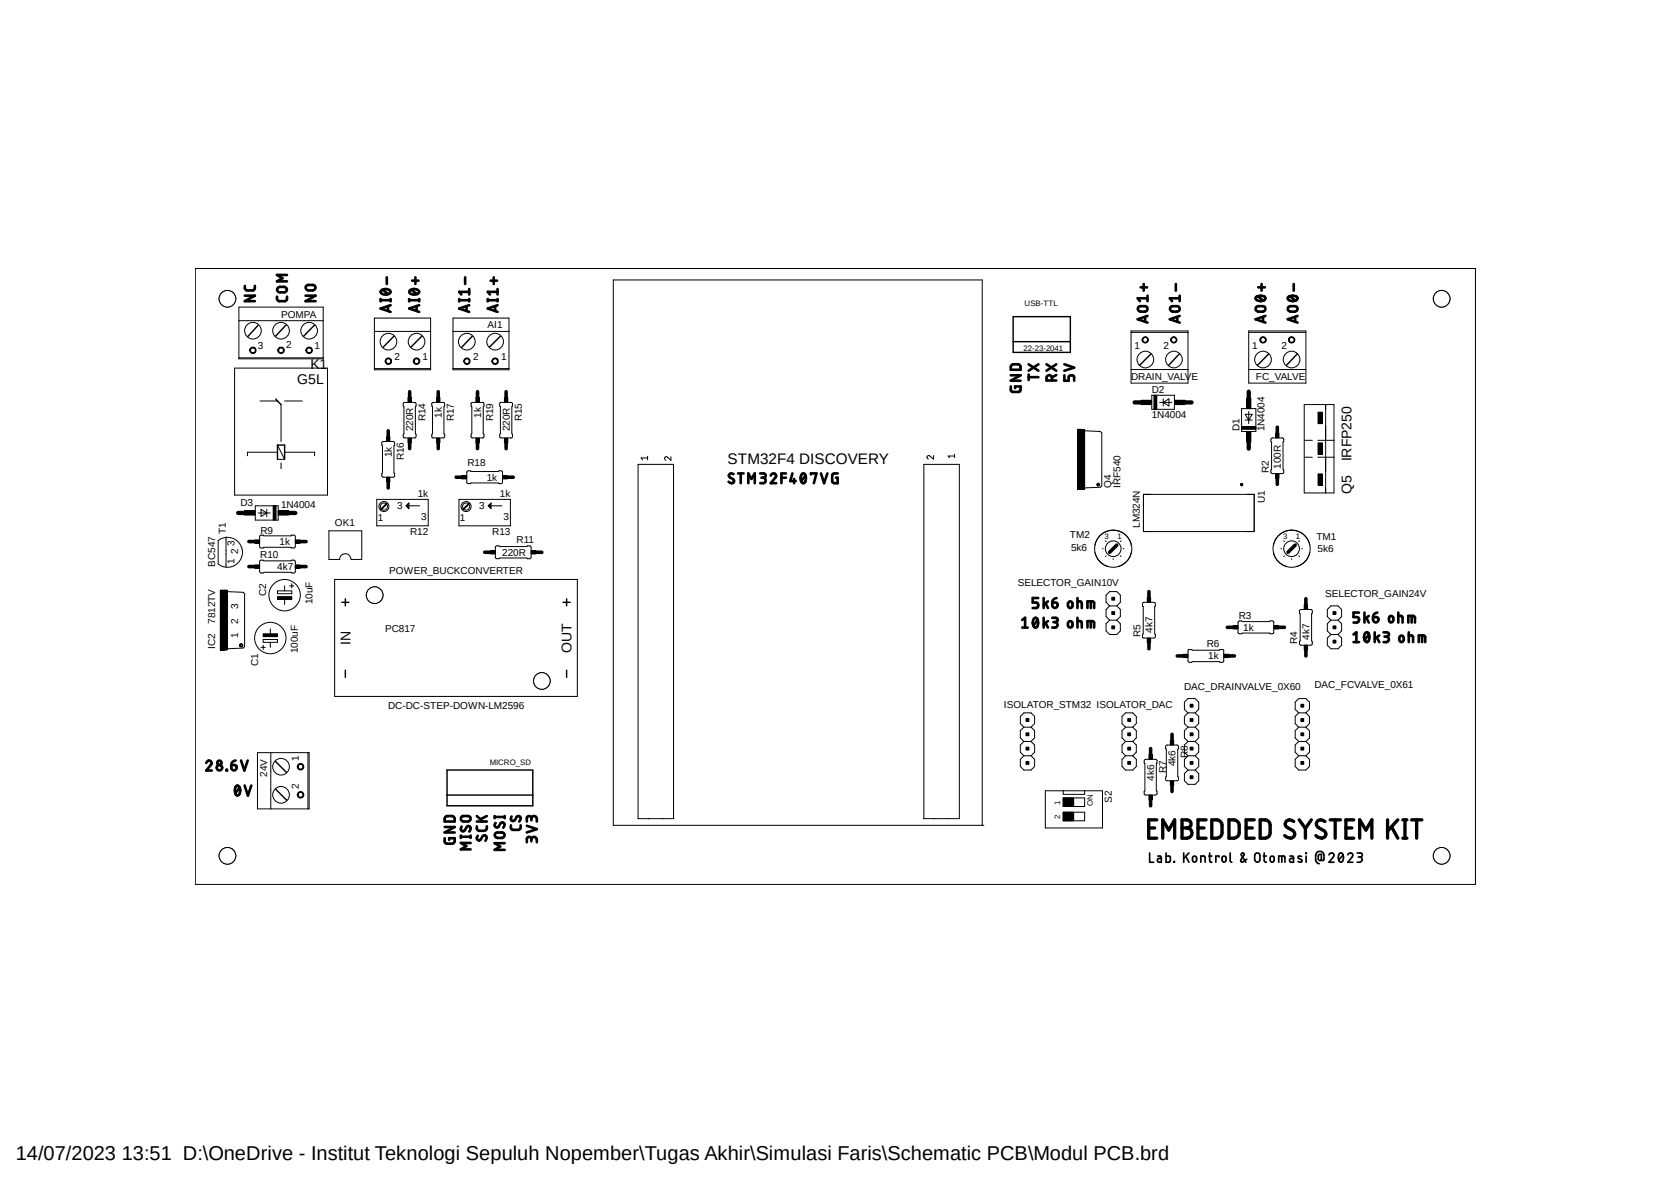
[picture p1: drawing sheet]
<svg xmlns="http://www.w3.org/2000/svg" width="297mm" height="210mm" viewBox="0 0 297 210" stroke-linecap="round" stroke-linejoin="round" font-family="sans-serif">
<path d="M34.7 47.7l227.6 109.5M262.3 47.7l-227.6 109.5" fill="none" stroke="#fff" stroke-width=".18"/>
<g fill="none" stroke="#000" stroke-width=".18">
<path d="M34.7 47.7h227.6v109.4h-227.6zM42.5 54.6h14.9v9.2h-14.9zM42.5 57h14.9M66.5 56.5h10v9.2h-10zM66.5 58.9h10M80.5 56.5h10v9.2h-10zM80.5 58.9h10M201 59.1h10.2M201 58.8h10.2v9.3h-10.2zM222 58.8h10.1v9.3h-10.1zM222 59.1h10.1M41.7 65.4h16.5v22.6h-16.5z"/>
<path d="M42.5 63.6h14.9M44.7 61.7a.59 .59 0 0 1 .8 .3 .59 .59 0 0 1-.4 .8 .59 .59 0 0 1-.7-.6h.1a.45 .45 0 0 1 .6-.4 .45 .45 0 0 1 .2 .7 .45 .45 0 0 1-.7 0l-.1-.3h-.1zM46.2 71.2h3.1M49.3 79.1l1.3 2.5h-1.3M49.7 61.7a.59 .59 0 0 1 .8 .3 .59 .59 0 0 1-.5 .8 .59 .59 0 0 1-.6-.6h.1a.42 .42 0 0 1 .7-.3 .42 .42 0 0 1 0 .7 .42 .42 0 0 1-.7-.4h-.1zM50 71.9v6.5M50.6 71.2h3.1M54.7 61.7a.59 .59 0 0 1 .8 .3 .59 .59 0 0 1-.5 .8 .59 .59 0 0 1-.6-.6h.1a.42 .42 0 0 1 .7-.3 .42 .42 0 0 1 0 .7 .42 .42 0 0 1-.7-.4h-.1zM66.5 65.5h10M67.9 78.6l.2-.2h1.8l.2 .3v.4l-.1 .1v4.8l.1 .2v.3l-.2 .3h-1.8l-.2-.3v-.3l.1-.2zM68.5 63.9a.57 .57 0 0 1 1-.1 .57 .57 0 0 1-.3 .9 .57 .57 0 0 1-.7-.5h.1a.44 .44 0 0 1 .4-.5 .44 .44 0 0 1 .5 .4 .44 .44 0 0 1-.5 .5l-.5-.4zM68.7 77.6h.6v.8h-.6z"/>
<path d="M71.8 71.5h2l.2 .3v.3l-.2 .2v4.7l.2 .2v.4l-.2 .2h-2l-.1-.2v-.4l.1-.2v-4.7l-.1-.2v-.3zM72.5 77.9h.6v.8h-.6zM72.5 70.6h.6v.9h-.6zM73.5 63.9a.59 .59 0 0 1 1-.1 .59 .59 0 0 1-.3 .9 .59 .59 0 0 1-.8-.5h.2a.44 .44 0 0 1 .6-.4 .44 .44 0 0 1 .2 .7 .44 .44 0 0 1-.7-.1l-.1-.2h-.2zM76.8 71.6l.1-.1h2l.1 .1-.1 5.4 .1 .2v.4l-.1 .2h-2l-.1-.1v-.5l.1-.2v-4.7l-.1-.2zM77.6 77.9h.6v.8h-.6zM77.6 70.6h.6v.9h-.6zM80.5 65.5h10M82.5 63.9a.57 .57 0 0 1 .9-.1 .57 .57 0 0 1-.2 .9 .57 .57 0 0 1-.8-.5h.1a.45 .45 0 0 1 .7-.4 .45 .45 0 0 1 0 .8h-.4l-.3-.4h-.1zM83.9 71.5h2l.1 .3v.3l-.1 .2v4.7l.1 .2v.4l-.1 .2h-2l-.2-.1v-.5l.2-.2v-4.7l-.2-.2v-.5zM84.6 77.9h.6v.8h-.6zM84.6 70.6h.6v.9h-.6z"/>
<path d="M87.5 63.9a.57 .57 0 0 1 .9-.1 .57 .57 0 0 1-.2 .9 .57 .57 0 0 1-.8-.5h.1a.44 .44 0 0 1 .5-.5 .44 .44 0 0 1 .4 .4 .44 .44 0 0 1-.4 .5l-.6-.4zM88.9 71.5h2.1l.1 .3v.3l-.1 .2v4.7l.1 .2v.4l-.1 .2h-2.1l-.1-.1v-.5l.1-.2v-4.7l-.1-.2v-.5zM89.7 77.9h.6v.8h-.6zM89.7 70.6h.6v.9h-.6zM191.5 76.3h.8v10.7h-.8zM192.3 80h.5v.7h-.5zM192.3 76.3h.5v1.9h-.5zM192.3 78.2h.5v1.8h-.5zM192.7 76.5l2.9 .2 .2 .2v9.4l-.2 .3-2.9 .1M201 65.7h10.2M202.8 71.1h1.9v.8h-1.9zM203.1 60.1a.57 .57 0 0 1 .9 0 .57 .57 0 0 1-.3 .9 .57 .57 0 0 1-.7-.6h.1l.2-.4 .3-.1a.44 .44 0 0 1 .4 .4 .44 .44 0 0 1-.2 .4 .53 .53 0 0 1-.6 0 .53 .53 0 0 1-.1-.6z"/>
<path d="M204.7 70.2h4v2.5h-4zM205.1 70.2h.5v2.6h-.5zM206.1 71.5h2.2M206.8 71.5l1-.6v1.2zM206.8 70.9v1.2M208.2 60.1a.57 .57 0 0 1 .9 0 .57 .57 0 0 1-.3 .9 .57 .57 0 0 1-.7-.6h.1l.2-.4 .3-.1a.44 .44 0 0 1 .3 .4 .44 .44 0 0 1-.1 .4 .53 .53 0 0 1-.6 0 .53 .53 0 0 1-.1-.6zM208.8 71.1h1.9v.8h-1.9zM220.7 75.8h2.5v.5h-2.5zM220.7 72.6h2.5v4.1h-2.5zM221.3 73.6h1.3l-.6 1zM221.3 74.6h1.3M221.6 70.7h.7v1.9h-.7z"/>
<path d="M221.6 76.7h.7v1.9h-.7zM222 73.1v2.2M222 65.7h10.1M224 60.1a.58 .58 0 0 1 .9-.2 .58 .58 0 0 1 0 .9 .58 .58 0 0 1-.9-.1l-.1-.3h.2l.1-.2a.41 .41 0 0 1 .7 0 .44 .44 0 0 1-.4 .6l-.6-.4zM225.9 77.9l.2-.1h1.8l.3 .1v.5l-.2 .2v4.8l.2 .1v.5l-.3 .2h-1.8l-.2-.3v-.4l.1-.1zM226.7 77h.6v.8h-.6zM229.1 60.1a.58 .58 0 0 1 .9-.2 .58 .58 0 0 1 0 .9 .58 .58 0 0 1-.9-.1l-.1-.3h.2a.44 .44 0 0 1 .3-.4 .44 .44 0 0 1 .5 .2 .45 .45 0 0 1-.2 .5 .45 .45 0 0 1-.6-.1v-.2h-.2zM231.8 71.9h5.3v15.7h-5.3zM231.9 78.2h1.4M234.2 78.2h3M234.3 73.2h.7v2.1h-.7zM234.3 78.7h.7v2h-.7z"/>
<path d="M235.6 71.9v15.7M38.8 96.1a2.66 2.66 0 0 1 3.6 .2 2.66 2.66 0 0 1 0 3.6 2.66 2.66 0 0 1-3.6 .3zM40.2 95.5v5.3M43.5 90.8h1.8v.7h-1.8zM45.3 95.9h.8v.6h-.8zM45.4 89.9h4v2.5h-4zM45.9 91.1h2.1M46.2 95.2l.2-.1h.4l.1 .1h4.8l.2-.1h.3l.3 .2v1.8l-.3 .3h-.3l-.2-.2h-4.8l-.1 .2h-.4l-.3-.3zM46.2 99.7l.2-.2h.4l.1 .2h4.8l.2-.2h.3l.3 .3v1.8l-.3 .2h-.3l-.2-.1h-4.8l-.1 .1h-.4l-.3-.2zM46.4 90.5l1 .6-1 .7zM47.4 90.5v1.3M48.6 89.9h.5v2.5h-.5z"/>
<path d="M49.3 80.3h-5.3v.7M49.4 90.8h1.9v.7h-1.9zM50 82.3v1M50.6 80.3h5.3v.7M52.5 95.9h.8v.6h-.8zM58.5 94.3h5.8v5.1h-1.9a1.02 1.02 0 0 0-1-1 1.02 1.02 0 0 0-1 1h-1.9zM67 88.7h9.1v4.7h-9.1zM68.7 84.8h.6v.8h-.6zM72.2 89.9h2.4M72.2 89.9l.5-.5v1zM72.3 89.7v.3M72.4 89.6v.5"/>
<path d="M72.6 89.5v.8M81.6 88.7h9.1v4.7h-9.1zM82.1 84.5h.8v.6h-.8zM83 83.8l.2-.1h.4l.1 .1h4.9l.1-.1h.4l.2 .2v1.8l-.2 .2h-.4l-.1-.1h-4.9l-.1 .1h-.4l-.2-.1zM86.8 89.9h2.4M86.8 89.9l.5-.5v1zM86.9 89.7v.3M87 89.6v.5M87.2 97.8h.8v.6h-.8zM87.2 89.5v.8M88.1 97.1l.2-.1h.4l.1 .1h4.8l.2-.1h.3l.3 .2v1.8l-.3 .3h-.3l-.2-.2h-4.8l-.1 .2h-.4l-.2-.2zM89.3 84.5h.9v.6h-.9z"/>
<path d="M94.4 97.8h.8v.6h-.8zM115.1 81.4h-1.1l.2 .3M115.1 81.1v.6M119.3 81.2v.6l-.8-.6h-.3l-.1 .2 .3 .4M165.9 80.9v.7l-.6-.6a.32 .32 0 0 0-.5 .1 .32 .32 0 0 0 .2 .5M169.7 81h-1.2l.3 .3M169.7 80.7v.6M192.3 85.1h.5v1.9h-.5zM192.3 82.5h.5v.8h-.5zM192.3 83.3h.5v1.7h-.5zM192.3 80.7h.5v1.8h-.5zM194.6 98.2a3.2 3.2 0 0 0 2.4 2.5"/>
<path d="M196 97.5h.1M196.5 96.1l.1 .1M196.6 98.8l-.1 .1M197.9 99.3v.1M199.1 98.8l.2 .1M199.3 96.1l-.2 .1M199.6 97.5h.2M201.1 98.2a3.3 3.3 0 0 1-2.3 2.5M201.1 96.9a3.3 3.3 0 0 0-3.3-2.7 3.3 3.3 0 0 0-3.2 2.7M203.2 87.8h19.7v6.6h-19.7zM220.6 85.9h.3v.3h-.3zM226.4 98.2a3.3 3.3 0 0 0 2.3 2.5"/>
<path d="M226.7 84.2h.6v.8h-.6zM227.7 97.5h.1M228.2 96.1l.1 .1M228.3 98.8l-.1 .1M229.6 99.3v.1M230.8 98.8l.2 .1M231 96.1l-.2 .1M231.4 97.5h.1M231.9 81.2h1.4M232.8 98.2a3.2 3.2 0 0 1-2.3 2.5M232.8 96.9a3.3 3.3 0 0 0-3.2-2.7 3.3 3.3 0 0 0-3.2 2.7M234.2 81.2h3"/>
<path d="M234.3 84.2h.7v2h-.7zM39.2 104.9h.7v10.6h-.7zM39.9 113.6h.5v1.9h-.5zM39.9 111.1h.5v.7h-.5zM39.9 108.5h.5v.8h-.5zM39.9 104.9h.5v1.8h-.5zM39.9 111.8h.5v1.8h-.5zM39.9 109.3h.5v1.8h-.5zM39.9 106.8h.5v1.7h-.5zM40.3 105.1l2.9 .1 .3 .3v9.4l-.3 .2-2.9 .2M42.6 114.5l.3-.2 .2 .2v.4h-.5l-.1-.2 .4-.2 .2 .2-.1 .1h-.3l-.2-.1zM45.3 100.4h.8v.6h-.8z"/>
<path d="M46.4 115h.8M46.8 112.6h2.5v.5h-2.5zM46.8 113.6h2.5v.5h-2.5zM46.8 114.6v.8M48 111.7v1M48 114.1v.9M49.3 106h2.6v.5h-2.6zM49.3 105h2.6v.5h-2.6zM50.6 104.1v.9M50.6 106.4v1M51.5 104.1h.7M51.9 103.7v.8"/>
<path d="M52.5 100.4h.8v.6h-.8zM59.5 103h43.1v20.7h-43.1zM197.2 110.2h1.3M197.2 110.2l-.6 .6v1.3l.6 .6h1.3l.6-.6v-1.3l-.6-.6M197.2 107.7h1.3M197.2 107.7l-.6-.7v-1.3l.6-.6h1.3l.6 .6v1.3l-.6 .7M197.2 107.7l-.6 .6v1.3l.6 .6M197.6 108.7h.5v.5h-.5zM197.6 106.1h.5v.5h-.5zM197.6 111.2h.5v.5h-.5zM198.5 107.7l.6 .6v1.3l-.6 .6M203.1 107.1l.2-.1h1.8l.2 .1-.1 5.5 .2 .1v.4l-.2 .2-1.9 .1-.2-.2v-.5l.1-.1v-4.8l-.1-.1z"/>
<path d="M203.9 106.2h.6v.8h-.6zM203.9 113.4h.6v.8h-.6zM210.3 116.2h.9v.6h-.9zM211.3 115.4h.5l.1 .1h4.8l.2-.1h.5l.1 .1v2.1l-.2 .1h-.4l-.2-.1h-5.4l-.1-.2v-1.7zM217.6 116.2h.8v.6h-.8zM219.2 111.2h.8v.6h-.8zM220.2 110.4h6.1h.1v2.1l-.3 .1h-.3l-.2-.1-5.4 .1-.2-.2v-1.8zM226.4 111.2h.9v.6h-.9zM231 108.4l.2-.1h1.8l.3 .2v.4l-.2 .2v4.8l.2 .1v.4l-.3 .2h-1.8l-.2-.2v-.4l.1-.1zM231.8 107.4h.6v.9h-.6zM231.8 114.6h.6v.9h-.6zM236.6 110.2l-.7-.6v-1.3l.7-.6h1.2l.7 .6v1.3l-.7 .6"/>
<path d="M236.6 112.7l-.7 .7v1.2l.7 .7h1.2l.7-.7v-1.2l-.7-.7M236.6 110.2h1.2M236.6 112.7h1.2M236.6 110.2l-.7 .6v1.3l.7 .6M236.9 111.2h.5v.5h-.5zM236.9 108.7h.5v.5h-.5zM236.9 113.7h.5v.6h-.5zM237.8 110.2l.7 .6v1.3l-.7 .6M45.8 133.7h9.1v10h-9.1zM48.1 133.7v10M52.9 135.9a.59 .59 0 0 1 1 0 .59 .59 0 0 1-.3 .9 .59 .59 0 0 1-.8-.6h.2a.44 .44 0 0 1 .6-.3 .44 .44 0 0 1 .2 .7 .44 .44 0 0 1-.8-.2v-.2h-.2zM54.7 133.7v10"/>
<path d="M182 134.3h1.3M182 131.7h1.3M182 129.2l-.6-.6v-1.3l.6-.6h1.3l.6 .6v1.3l-.6 .6M182 129.2h1.3M182 134.3l-.6 .6v1.3l.6 .6h1.3l.6-.6v-1.3l-.6-.6M182 129.2l-.6 .6v1.3l.6 .6M182 131.7l-.6 .7v1.2l.6 .7M182.4 130.2h.5v.5h-.5zM182.4 132.8h.5v.5h-.5zM182.4 135.3h.5v.5h-.5zM182.4 127.7h.5v.5h-.5zM183.3 129.2l.6 .6v1.3l-.6 .6"/>
<path d="M183.3 131.7l.6 .7v1.2l-.6 .7M200.1 134.3h1.2M200.1 131.7h1.2M200.1 129.2l-.7-.6v-1.3l.7-.6h1.2l.7 .6v1.3l-.7 .6M200.1 129.2h1.2M200.1 134.3l-.7 .6v1.3l.7 .6h1.2l.7-.6v-1.3l-.7-.6M200.1 131.7l-.7 .7v1.2l.7 .7M200.1 129.2l-.7 .6v1.3l.7 .6M200.4 132.8h.6v.5h-.6zM200.4 130.2h.6v.5h-.6zM200.4 127.7h.6v.5h-.6zM200.4 135.3h.6v.5h-.6z"/>
<path d="M201.3 131.7l.7 .7v1.2l-.7 .7M201.3 129.2l.7 .6v1.3l-.7 .6M203.4 135l.2-.1h1.8l.3 .3v.4l-.2 .1v4.8l.2 .1v.4l-.3 .3h-1.8l-.2-.3v-.4l.1-.1zM204.2 134.1h.6v.8h-.6zM207.2 132.5l.2-.1h1.8l.3 .2v.4l-.2 .1v4.9l.2 .1v.4l-.3 .2h-1.8l-.2-.2v-.4l.1-.1zM208 138.7h.6v.9h-.6zM208 131.5h.6v.9h-.6zM211.2 136.8l-.7 .7v1.2l.7 .7h1.2l.7-.7v-1.2l-.7-.7M211.2 126.7l-.7-.7v-1.2l.7-.7h1.2l.7 .7v1.2l-.7 .7M211.2 134.3h1.2M211.2 131.7h1.2M211.2 126.7h1.2"/>
<path d="M211.2 129.2h1.2M211.2 136.8h1.2M211.2 131.7l-.7 .7v1.2l.7 .7M211.2 134.3l-.7 .6v1.3l.7 .6M211.2 126.7l-.7 .6v1.3l.7 .6M211.2 129.2l-.7 .6v1.3l.7 .6M211.5 135.3h.5v.5h-.5zM211.5 132.8h.5v.5h-.5zM211.5 130.2h.5v.5h-.5zM211.5 127.7h.5v.5h-.5zM211.5 125.1h.5v.5h-.5zM211.5 137.8h.5v.5h-.5z"/>
<path d="M212.4 126.7l.7 .6v1.3l-.7 .6M212.4 129.2l.7 .6v1.3l-.7 .6M212.4 131.7l.7 .7v1.2l-.7 .7M212.4 134.3l.7 .6v1.3l-.7 .6M230.8 126.7l-.6-.7v-1.2l.6-.7h1.3l.6 .7v1.2l-.6 .7M230.8 134.3l-.6 .6v1.3l.6 .6h1.3l.6-.6v-1.3l-.6-.6M230.8 134.3h1.3M230.8 131.7l-.6 .7v1.2l.6 .7M230.8 131.7h1.3M230.8 129.2l-.6 .6v1.3l.6 .6M230.8 126.7l-.6 .6v1.3l.6 .6M230.8 126.7h1.3"/>
<path d="M230.8 129.2h1.3M231.2 132.8h.5v.5h-.5zM231.2 130.2h.5v.5h-.5zM231.2 127.7h.5v.5h-.5zM231.2 125.1h.5v.5h-.5zM231.2 135.3h.5v.5h-.5zM232.1 126.7l.6 .6v1.3l-.6 .6M232.1 129.2l.6 .6v1.3l-.6 .6M232.1 131.7l.6 .7v1.2l-.6 .7M52.9 140.9a.59 .59 0 0 1 1 0 .59 .59 0 0 1-.3 .9 .59 .59 0 0 1-.8-.6h.2a.44 .44 0 0 1 .6-.4 .44 .44 0 0 1 .2 .7 .44 .44 0 0 1-.8-.1v-.2h-.2zM119.7 145.4v-62.9h-6.3v63h6.4M164.2 145.4v-62.9h6.3v63h-6.4"/>
<path d="M174.6 146.6v-96.9h-65.6v96.9h65.9M185.8 140.5h10.2v6.6h-10.2zM189 141.8h1.8v1.5h-1.8zM189 144.3h1.8v1.5h-1.8zM189 144.3h3.8v1.5h-3.8zM189 140.5v.6h3.8v-.6M189 141.8h3.8v1.5h-3.8zM204.2 141.3h.6v.8h-.6z"/>
<circle cx="45" cy="58.8" r="1.48"/>
<circle cx="50" cy="58.8" r="1.48"/>
<circle cx="55" cy="58.8" r="1.48"/>
<circle cx="69" cy="60.7" r="1.48"/>
<circle cx="74" cy="60.7" r="1.48"/>
<circle cx="83" cy="60.7" r="1.48"/>
<circle cx="88" cy="60.7" r="1.48"/>
<circle cx="203.6" cy="63.9" r="1.48"/>
<circle cx="208.7" cy="63.9" r="1.48"/>
<circle cx="224.5" cy="63.9" r="1.48"/>
<circle cx="229.6" cy="63.9" r="1.48"/>
<circle cx="68.2" cy="90" r=".89"/>
<circle cx="68.2" cy="90" r=".63"/>
<circle cx="82.8" cy="90" r=".89"/>
<circle cx="82.8" cy="90" r=".63"/>
<circle cx="195.2" cy="86.1" r=".25"/>
<circle cx="197.9" cy="97.5" r="3.3"/>
<circle cx="197.9" cy="97.5" r="1.39"/>
<circle cx="229.6" cy="97.5" r="3.3"/>
<circle cx="229.6" cy="97.5" r="1.39"/>
<circle cx="48.1" cy="113.4" r="2.79"/>
<circle cx="50.6" cy="105.8" r="2.79"/>
<circle cx="50" cy="136.2" r="1.48"/>
<circle cx="40.4" cy="152.1" r="1.48"/>
<circle cx="50" cy="141.2" r="1.48"/>
</g>
<g fill="none" stroke="#000" stroke-width=".47">
<path d="M43.5 50.8l.1 .6 .3 .2h1.2l.2-.2v-.6M43.5 52.5h1.8l-1.8 1h1.8M49.2 52.7l.1 .6 .4 .2h1.1l.2-.2v-.6M49.5 51.1l1-.1a.49 .49 0 0 1 .5 .5 .49 .49 0 0 1-.5 .4h-.8a.48 .48 0 0 1-.4-.3 .48 .48 0 0 1 .2-.5zM51 48.9h-1.8l1 .5-1 .6h1.8M54.3 52.5h1.8l-1.8 1h1.8M54.4 50.8a1.35 1.35 0 0 1 1.6 0 .51 .51 0 0 1-.4 .8h-.8a.51 .51 0 0 1-.4-.8zM67.6 53.3h1.8M67.6 53.1v.5M67.7 51.6a1.11 1.11 0 0 1 1.7 .3 1.08 1.08 0 0 1-1.8 0zM68 51.5l1 .7M68.7 49.3v1.2"/>
<path d="M69 54.4v.8M69.4 54.2l-1.8 .6 1.8 .6M69.4 53.1v.5M72.7 53.3h1.8M72.7 53.1v.5M72.8 51.6a1.11 1.11 0 0 1 1.7 .3 1.08 1.08 0 0 1-1.8 0zM73.1 51.5l1 .7M73.2 49.9h1.2M73.8 49.3v1.2M74 54.4v.8M74.5 54.2l-1.8 .6 1.8 .6M74.5 53.1v.5"/>
<path d="M81.6 53.3h1.8M81.6 53.1v.5M82.7 49.3v1.2M82.9 54.4v.8M83.4 51.9h-1.8l.4 .4M83.4 54.2l-1.8 .6 1.8 .6M83.4 51.4v.9M83.4 53.1v.5M86.7 53.3h1.7M86.7 53.1v.5M87.2 49.9h1.1M87.8 49.3v1.2"/>
<path d="M88 54.4v.8M88.4 54.2l-1.7 .6 1.7 .6M88.4 51.4v.9M88.4 53.1v.5M88.4 51.9h-1.7l.4 .4M202.3 54.6a1.35 1.35 0 0 1 1.6 0 .51 .51 0 0 1-.4 .8h-.8a.51 .51 0 0 1-.4-.8zM202.7 51.1h1.2M203.3 50.5v1.1M203.5 56.3v.8M204 56.1l-1.8 .6 1.8 .6M204 53h-1.8l.4 .5M204 52.5v1"/>
<path d="M208 54.6a1.35 1.35 0 0 1 1.6 0 .51 .51 0 0 1-.4 .8h-.8a.51 .51 0 0 1-.4-.8zM209 50.5v1.1M209.3 56.3v.8M209.7 53h-1.8l.4 .5M209.7 56.1l-1.8 .6 1.8 .6M209.7 52.5v1M223.2 54.6a1.39 1.39 0 0 1 1.7 0 .51 .51 0 0 1-.4 .8h-.9a.51 .51 0 0 1-.4-.8zM223.2 52.8l.9-.3a.66 .66 0 0 1 .8 .5 1 1 0 0 1-1.7 0zM223.6 52.6l.9 .8M223.6 51.1h1.2M224.2 50.5v1.1M224.5 56.3v.8"/>
<path d="M224.9 56.1l-1.7 .6 1.7 .6M228.9 54.6a1.39 1.39 0 0 1 1.7 0 .51 .51 0 0 1-.4 .8h-.8a.51 .51 0 0 1-.5-.8zM228.9 52.8l.9-.3a.63 .63 0 0 1 .8 .7 1.3 1.3 0 0 1-1.7 0zM229.3 52.6l1 .8M230 50.5v1.1M230.2 56.3v.8M230.6 56.1l-1.7 .6 1.7 .6M179.7 68.7v.6l.1 .3h1.2l.4-.2v-.7h-1v.3M179.7 66.7h1.7l-1.7 .9h1.7M179.9 64.8h1.2l.3 .2v.7h-1.7v-.7zM182.8 67h1.8M182.8 66.5v1"/>
<path d="M182.8 64.7l1.8 1.2M184.6 64.7l-1.8 1.2M186 64.7l1.7 1.2M187 67.6v-.5a.49 .49 0 0 0-.5-.5 .49 .49 0 0 0-.5 .5v.5h1.7M187.7 66.6l-.7 .5M187.7 64.7l-1.7 1.2M189.2 66.7v.9h.7v-.5a.5 .5 0 0 1 .5-.4 .5 .5 0 0 1 .5 .4v.5M189.2 64.7l1.7 .6-1.7 .6M130.4 84.2a.44 .44 0 0 0-.7 0 .44 .44 0 0 0 .1 .6l.5 .3a.4 .4 0 0 1 .2 .5 .4 .4 0 0 1-.4 .3l-.6-.3M131.2 84.1h1M131.7 84.1v1.8M133 85.9v-1.8l.6 1 .6-1v1.8"/>
<path d="M135.1 84.1h.6a.38 .38 0 0 1 .4 .4 .38 .38 0 0 1-.4 .4h-.4M135.6 84.9a.49 .49 0 0 1 .5 .7l-.3 .2-.7 .1M137 84.5a.48 .48 0 0 1 .6-.4 .48 .48 0 0 1 .3 .6l-.9 1.2h1M138.9 84.9h.8M139.7 84.1h-.8v1.8M140.8 84.1l-.3 1.4h.9M141.1 85.1v.8M142.6 84.2l.2-.1a.85 .85 0 0 1 .4 1.2l-.2 .5-.2 .1a1.07 1.07 0 0 1-.2-1.7zM143.2 84.5l-.8 1M144.1 84.3v-.2h1l-.4 1.8M145.9 84.1l.6 1.8 .6-1.8M148.9 84.1h-.6l-.3 .2-.1 1.2 .2 .3 .8 .1v-1h-.3"/>
<path d="M181.7 110.2l.5-.4v1.7M181.7 111.5h1M183.9 109.8h.2a.85 .85 0 0 1 .4 1.2l-.2 .5h-.2a1.07 1.07 0 0 1-.2-1.7zM184.4 110.2l-.7 .9M184.5 106.3h-.9v.8h.5a.5 .5 0 0 1 .4 .4 .5 .5 0 0 1-.4 .5h-.5M185.5 106.3v1.7M185.5 109.8v1.7M185.8 107.2l.5 .8M185.8 110.7l.5 .8M186.3 106.8l-.8 .6M186.3 110.4l-.8 .5M187 107.1h.6a.48 .48 0 0 1 .4 .5 .48 .48 0 0 1-.5 .4 .48 .48 0 0 1-.5-.5z"/>
<path d="M187 109.8h.6a.38 .38 0 0 1 .4 .4 .38 .38 0 0 1-.4 .3h-.4M187.5 110.5a.49 .49 0 0 1 .5 .5 .49 .49 0 0 1-.5 .5h-.5M187.8 106.3a.79 .79 0 0 0-.8 .8M190 106.9h.4a.75 .75 0 0 1 0 1.1 .4 .4 0 0 1-.6-.3v-.5zM190 110.4a.4 .4 0 0 1 .6 .3v.4a.4 .4 0 0 1-.4 .4 .4 .4 0 0 1-.4-.4v-.4zM191.5 106.8h.5l.2 .2 .1 1M191.5 110.4l.7 .1 .1 1M191.5 106.3v1.7M191.5 109.8v1.7M193.3 108v-1.2l1 .1 .2 .2v.9M193.3 111.5v-1.1h.9l.2 .1 .1 1M193.9 106.8v1.2"/>
<path d="M193.9 110.4v1.1M240.6 112.7l.5-.3v1.7M240.6 114.1h1M241.6 108.8h-1v.8h.6a.5 .5 0 0 1 .4 .5 .5 .5 0 0 1-.4 .5h-.6M242.5 108.8v1.8M242.7 112.4h.3a.66 .66 0 0 1 .4 .8 .75 .75 0 0 1-.4 .9 1.07 1.07 0 0 1-.3-1.7zM242.9 109.8l.4 .8M243.3 109.4l-.8 .6M243.3 112.7l-.8 1M244.1 109.6h.5a.48 .48 0 0 1 .4 .6 .48 .48 0 0 1-.5 .4 .48 .48 0 0 1-.4-.5zM244.3 112.4v1.7M244.7 113.3l.5 .8"/>
<path d="M244.8 108.8a.79 .79 0 0 0-.7 .8M245.2 112.9l-.9 .6M245.9 112.4h.6l.3 .1v.4l-.1 .2h-.6M246.4 113.1a.49 .49 0 0 1 .5 .5 .49 .49 0 0 1-.5 .5h-.5M247.1 109.5h.3a.68 .68 0 0 1-.1 1.1l-.4-.2v-.2zM248.5 109.4h.5l.3 .2v1M248.5 108.8v1.8M248.8 113.1l.1-.1a.4 .4 0 0 1 .6 .3v.4a.4 .4 0 0 1-.4 .4 .4 .4 0 0 1-.4-.4zM250.3 110.6v-1.2h.9l.3 .2v1M250.4 112.9h.5l.2 .2 .1 1M250.4 112.4v1.7M250.9 109.4v1.2"/>
<path d="M252.2 114.1v-1.2h1l.1 .3v.9M252.8 112.9v1.2M36.7 135.6a.48 .48 0 0 1 .6-.4 .48 .48 0 0 1 .2 .7l-.8 1h.9M40.3 136.8v.1zM41.1 135.9h.6a.48 .48 0 0 1 .4 .6 .48 .48 0 0 1-.6 .4 .48 .48 0 0 1-.4-.5zM41.9 135.1a.79 .79 0 0 0-.8 .8M42 139.7l.2-.1a1.03 1.03 0 0 1 0 1.8 1.15 1.15 0 0 1-.2-1.7zM42.6 140l-.8 .9M42.8 135.1l.6 1.8 .6-1.8M43.5 139.6l.6 1.8 .6-1.8M79 148.9v.6l.2 .4h1.4l.2-.4v-.6h-1v.3M79 146.9h1.8l-1.8 1h1.8"/>
<path d="M79.3 145a1.5 1.5 0 0 1 1.4 .2l.1 .8h-1.8v-.5zM81.9 148.7h1.8M81.9 148.5v.4M82 146.9a.51 .51 0 0 0 .3 .8 1.34 1.34 0 0 0 .8-.9 .38 .38 0 0 1 .4 0 .38 .38 0 0 1 .2 .4l-.1 .3-.2 .2M82.1 145a1.55 1.55 0 0 1 1.5 .2 .51 .51 0 0 1-.4 .8h-.8a.5 .5 0 0 1-.5-.4 .5 .5 0 0 1 .2-.6zM83.7 149.8h-1.8l1 .5-1 .6h1.8M83.7 148.5v.4M84.8 146.8v.6l.3 .2 1.2-.1 .2-.3v-.4M84.8 146h1.7M84.8 145l1 1M84.9 148.5a.44 .44 0 0 0-.1 .6 .44 .44 0 0 0 .5 .2l.5-.7a.42 .42 0 0 1 .4-.2 .42 .42 0 0 1 .3 .4l-.2 .6M86.5 145l-1.1 .5"/>
<path d="M87.9 145.2h1.8M87.9 145v.4M88.1 146.2a.45 .45 0 0 0-.2 .5 .45 .45 0 0 0 .4 .3h.2a1.34 1.34 0 0 1 .8-.9l.4 .4-.2 .6M88.2 148a1.5 1.5 0 0 1 1.4 .1 .51 .51 0 0 1-.4 .8h-.8a.5 .5 0 0 1-.4-.4 .5 .5 0 0 1 .2-.5zM89.7 149.8h-1.8l1 .6-1 .6h1.8M89.7 145v.4M90.8 146.6v.6l.4 .2h1.1l.2-.2v-.6M90.9 145.1a.44 .44 0 0 0 0 .6 .44 .44 0 0 0 .6 0l.3-.5a.4 .4 0 0 1 .5-.2 .4 .4 0 0 1 .2 .4l-.2 .6M93.6 146.7l1.8 .6-1.8 .6M94.4 149.2a.49 .49 0 0 1 .5-.5 .49 .49 0 0 1 .5 .5v.4M94.4 149.5v-.4a.4 .4 0 0 0-.4-.4 .4 .4 0 0 0-.4 .4v.5M94.4 145.5a.49 .49 0 0 1 .5-.5 .49 .49 0 0 1 .5 .5v.5"/>
<path d="M94.4 145.8v-.4a.4 .4 0 0 0-.4-.4 .4 .4 0 0 0-.4 .4v.6"/>
<circle cx="39" cy="135.5" r=".38"/>
<circle cx="39" cy="136.4" r=".5"/>
</g>
<g fill="none" stroke="#000" stroke-width=".59">
<path d="M204.2 147.1h1M205.6 145.7h-1.4v3.2h1.4M206.7 148.9v-3.2l1 1.8 1.1-1.8v3.2M210.1 145.7h.9a.72 .72 0 0 1 .7 .7 .72 .72 0 0 1-.7 .7 .91 .91 0 0 1 .9 .9 .91 .91 0 0 1-.9 .9h-.9zM210.1 147.1h.9M212.9 147.1h1.1M214.4 145.7h-1.5v3.2h1.5M215.4 145.7h.9a1.03 1.03 0 0 1 .9 .9v1.4a1.03 1.03 0 0 1-.9 .9h-.9zM218.4 145.7h.9a1.03 1.03 0 0 1 1 .9v1.4a1.03 1.03 0 0 1-1 .9h-.9zM221.5 147.1h1.1M222.9 145.7h-1.4v3.2h1.4M224 145.7h.9a.94 .94 0 0 1 .9 .9v1.4a.94 .94 0 0 1-.9 .9h-.9z"/>
<path d="M230 146a.84 .84 0 0 0-1.1-.3 .84 .84 0 0 0-.4 .9l.3 .4 1 .6a.74 .74 0 0 1 .2 1 .74 .74 0 0 1-1 .2l-.7-.3M230.9 145.7l1.1 1.5M232 147.2v1.7M233.1 145.7l-1.1 1.5M235.5 146a.83 .83 0 0 0-1-.3 .83 .83 0 0 0-.5 .9l.3 .4 1 .6a.73 .73 0 0 1 .3 1 .73 .73 0 0 1-1 .2l-.7-.3M236.4 145.7h1.9M237.3 145.7v3.2M239.2 147.1h1.1M240.6 145.7h-1.4v3.2h1.4M241.7 148.9v-3.2l1.1 1.8 1-1.8v3.2M246.6 145.7v3.2M247.4 146.9l1.1 2"/>
<path d="M248.5 145.7l-1.9 2M249.3 148.9h.8M249.3 145.7h.8M249.7 145.7v3.2M250.9 145.7h1.8M251.8 145.7v3.2"/>
</g>
<g fill="none" stroke="#000" stroke-width=".3">
<path d="M204.3 151.6v1.6h.8M205.8 152.1h.5l.1 .3v.8h-.4a.34 .34 0 0 1-.3-.3 .34 .34 0 0 1 .3-.4h.4M207.3 151.6v1.6h.6l.1-.3-.1-.8h-.6M208.7 153.1v.1zM210.4 151.6v1.6M210.8 152.2l.5 1M211.3 151.6l-.9 .9M212.1 152.1h.4l.2 .3-.1 .6-.3 .2-.2-.1-.1-.3v-.4zM213.4 153.2v-1.1h.7l.1 .3v.8M214.8 152.1h.6M215 151.6v1.3l.1 .3h.3M216.7 152.3v-.2h-.6v1.1"/>
<path d="M217.4 152.1h.4l.1 .3v.6l-.3 .2-.4-.4 .1-.5zM218.7 151.6v1.3l.2 .3M221.6 152.7l-.8 .5-.2-.1v-.3l.5-1v-.2h-.4l-.1 .3 .8 1.3M223.1 151.8a.46 .46 0 0 1 .5-.2 .46 .46 0 0 1 .3 .4v.7a.47 .47 0 0 1-.4 .5 .47 .47 0 0 1-.5-.5zM224.5 152.1h.6M224.7 151.6v1.3l.2 .3h.2M225.9 152.1h.4l.2 .3-.1 .6-.3 .2-.3-.4v-.5zM227.3 153.2v-1.1h1l.1 .3v.8M227.8 152.1v1.1M229.3 152.1h.5l.1 .3v.8h-.4a.34 .34 0 0 1-.3-.3 .34 .34 0 0 1 .3-.4h.4M231.4 152.2a.42 .42 0 0 0-.7 .1v.1l.7 .4-.2 .4-.5-.1M232.1 151.6h.1z"/>
<path d="M232.2 152.1v1.1M234.9 152.7l-.2 .2-.3-.1-.1-.7 .1-.3h.5v1h.4a1.3 1.3 0 0 0-.4-1.5 .74 .74 0 0 0-1.1 .7v.8a.74 .74 0 0 0 .7 .7M236.2 151.9a.44 .44 0 0 1 .7-.3 .44 .44 0 0 1 .1 .7l-.8 .9h.9M238.1 151.6h.2a.74 .74 0 0 1 .5 1.1l-.3 .4-.2 .1a1.08 1.08 0 0 1-.2-1.6zM238.7 151.9l-.7 .9M239.6 151.9a.45 .45 0 0 1 .4-.4 .45 .45 0 0 1 .5 .4l-.2 .4-.7 .9h.9M241.2 151.6h.8a.37 .37 0 0 1 .1 .4 .37 .37 0 0 1-.3 .3h-.4M241.7 152.3a.47 .47 0 0 1 .4 .4 .47 .47 0 0 1-.4 .5h-.5"/>
</g>
<g fill="#000">
<path d="M44.7 61.7a.59 .59 0 0 1 .8 .3 .59 .59 0 0 1-.4 .8 .59 .59 0 0 1-.7-.6h.1a.45 .45 0 0 1 .6-.4 .45 .45 0 0 1 .2 .7 .45 .45 0 0 1-.7 0l-.1-.3h-.1z" fill-rule="evenodd"/>
<path d="M49.7 61.7a.59 .59 0 0 1 .8 .3 .59 .59 0 0 1-.5 .8 .59 .59 0 0 1-.6-.6h.1a.42 .42 0 0 1 .7-.3 .42 .42 0 0 1 0 .7 .42 .42 0 0 1-.7-.4h-.1z" fill-rule="evenodd"/>
<path d="M54.7 61.7a.59 .59 0 0 1 .8 .3 .59 .59 0 0 1-.5 .8 .59 .59 0 0 1-.6-.6h.1a.42 .42 0 0 1 .7-.3 .42 .42 0 0 1 0 .7 .42 .42 0 0 1-.7-.4h-.1z" fill-rule="evenodd"/>
<path d="M68.5 63.9a.57 .57 0 0 1 1-.1 .57 .57 0 0 1-.3 .9 .57 .57 0 0 1-.7-.5h.1a.44 .44 0 0 1 .4-.5 .44 .44 0 0 1 .5 .4 .44 .44 0 0 1-.5 .5l-.5-.4z" fill-rule="evenodd"/>
<path d="M68.7 77.6h.6v.8h-.6z" fill-rule="evenodd"/>
<path d="M72.5 77.9h.6v.8h-.6z" fill-rule="evenodd"/>
<path d="M72.5 70.6h.6v.9h-.6z" fill-rule="evenodd"/>
<path d="M73.5 63.9a.59 .59 0 0 1 1-.1 .59 .59 0 0 1-.3 .9 .59 .59 0 0 1-.8-.5h.2a.44 .44 0 0 1 .6-.4 .44 .44 0 0 1 .2 .7 .44 .44 0 0 1-.7-.1l-.1-.2h-.2z" fill-rule="evenodd"/>
<path d="M77.6 77.9h.6v.8h-.6z" fill-rule="evenodd"/>
<path d="M77.6 70.6h.6v.9h-.6z" fill-rule="evenodd"/>
<path d="M82.5 63.9a.57 .57 0 0 1 .9-.1 .57 .57 0 0 1-.2 .9 .57 .57 0 0 1-.8-.5h.1a.45 .45 0 0 1 .7-.4 .45 .45 0 0 1 0 .8h-.4l-.3-.4h-.1z" fill-rule="evenodd"/>
<path d="M84.6 77.9h.6v.8h-.6z" fill-rule="evenodd"/>
<path d="M84.6 70.6h.6v.9h-.6z" fill-rule="evenodd"/>
<path d="M87.5 63.9a.57 .57 0 0 1 .9-.1 .57 .57 0 0 1-.2 .9 .57 .57 0 0 1-.8-.5h.1a.44 .44 0 0 1 .5-.5 .44 .44 0 0 1 .4 .4 .44 .44 0 0 1-.4 .5l-.6-.4z" fill-rule="evenodd"/>
<path d="M89.7 77.9h.6v.8h-.6z" fill-rule="evenodd"/>
<path d="M89.7 70.6h.6v.9h-.6z" fill-rule="evenodd"/>
<path d="M191.5 76.3h.8v10.7h-.8z" fill-rule="evenodd"/>
<path d="M192.3 80h.5v.7h-.5z" fill-rule="evenodd"/>
<path d="M192.3 76.3h.5v1.9h-.5z" fill-rule="evenodd"/>
<path d="M192.3 78.2h.5v1.8h-.5z" fill-rule="evenodd"/>
<path d="M202.8 71.1h1.9v.8h-1.9z" fill-rule="evenodd"/>
<path d="M203.1 60.1a.57 .57 0 0 1 .9 0 .57 .57 0 0 1-.3 .9 .57 .57 0 0 1-.7-.6h.1l.2-.4 .3-.1a.44 .44 0 0 1 .4 .4 .44 .44 0 0 1-.2 .4 .53 .53 0 0 1-.6 0 .53 .53 0 0 1-.1-.6z" fill-rule="evenodd"/>
<path d="M205.1 70.2h.5v2.6h-.5z" fill-rule="evenodd"/>
<path d="M208.2 60.1a.57 .57 0 0 1 .9 0 .57 .57 0 0 1-.3 .9 .57 .57 0 0 1-.7-.6h.1l.2-.4 .3-.1a.44 .44 0 0 1 .3 .4 .44 .44 0 0 1-.1 .4 .53 .53 0 0 1-.6 0 .53 .53 0 0 1-.1-.6z" fill-rule="evenodd"/>
<path d="M208.8 71.1h1.9v.8h-1.9z" fill-rule="evenodd"/>
<path d="M220.7 75.8h2.5v.5h-2.5z" fill-rule="evenodd"/>
<path d="M221.6 70.7h.7v1.9h-.7z" fill-rule="evenodd"/>
<path d="M221.6 76.7h.7v1.9h-.7z" fill-rule="evenodd"/>
<path d="M224 60.1a.58 .58 0 0 1 .9-.2 .58 .58 0 0 1 0 .9 .58 .58 0 0 1-.9-.1l-.1-.3h.2l.1-.2a.41 .41 0 0 1 .7 0 .44 .44 0 0 1-.4 .6l-.6-.4z" fill-rule="evenodd"/>
<path d="M226.7 77h.6v.8h-.6z" fill-rule="evenodd"/>
<path d="M229.1 60.1a.58 .58 0 0 1 .9-.2 .58 .58 0 0 1 0 .9 .58 .58 0 0 1-.9-.1l-.1-.3h.2a.44 .44 0 0 1 .3-.4 .44 .44 0 0 1 .5 .2 .45 .45 0 0 1-.2 .5 .45 .45 0 0 1-.6-.1v-.2h-.2z" fill-rule="evenodd"/>
<path d="M234.3 73.2h.7v2.1h-.7z" fill-rule="evenodd"/>
<path d="M234.3 78.7h.7v2h-.7z" fill-rule="evenodd"/>
<path d="M43.5 90.8h1.8v.7h-1.8z" fill-rule="evenodd"/>
<path d="M45.3 95.9h.8v.6h-.8z" fill-rule="evenodd"/>
<path d="M48.6 89.9h.5v2.5h-.5z" fill-rule="evenodd"/>
<path d="M49.4 90.8h1.9v.7h-1.9z" fill-rule="evenodd"/>
<path d="M52.5 95.9h.8v.6h-.8z" fill-rule="evenodd"/>
<path d="M68.7 84.8h.6v.8h-.6z" fill-rule="evenodd"/>
<path d="M82.1 84.5h.8v.6h-.8z" fill-rule="evenodd"/>
<path d="M87.2 97.8h.8v.6h-.8z" fill-rule="evenodd"/>
<path d="M89.3 84.5h.9v.6h-.9z" fill-rule="evenodd"/>
<path d="M94.4 97.8h.8v.6h-.8z" fill-rule="evenodd"/>
<path d="M192.3 85.1h.5v1.9h-.5z" fill-rule="evenodd"/>
<path d="M192.3 82.5h.5v.8h-.5z" fill-rule="evenodd"/>
<path d="M192.3 83.3h.5v1.7h-.5z" fill-rule="evenodd"/>
<path d="M192.3 80.7h.5v1.8h-.5z" fill-rule="evenodd"/>
<path d="M220.6 85.9h.3v.3h-.3z" fill-rule="evenodd"/>
<path d="M220.6 85.9h.3v.3h-.3z" fill-rule="evenodd"/>
<path d="M226.7 84.2h.6v.8h-.6z" fill-rule="evenodd"/>
<path d="M234.3 84.2h.7v2h-.7z" fill-rule="evenodd"/>
<path d="M39.2 104.9h.7v10.6h-.7z" fill-rule="evenodd"/>
<path d="M39.9 113.6h.5v1.9h-.5z" fill-rule="evenodd"/>
<path d="M39.9 111.1h.5v.7h-.5z" fill-rule="evenodd"/>
<path d="M39.9 108.5h.5v.8h-.5z" fill-rule="evenodd"/>
<path d="M39.9 104.9h.5v1.8h-.5z" fill-rule="evenodd"/>
<path d="M39.9 111.8h.5v1.8h-.5z" fill-rule="evenodd"/>
<path d="M39.9 109.3h.5v1.8h-.5z" fill-rule="evenodd"/>
<path d="M39.9 106.8h.5v1.7h-.5z" fill-rule="evenodd"/>
<path d="M42.6 114.5l.3-.2 .2 .2v.4h-.5l-.1-.2 .4-.2 .2 .2-.1 .1h-.3l-.2-.1z" fill-rule="evenodd"/>
<path d="M45.3 100.4h.8v.6h-.8z" fill-rule="evenodd"/>
<path d="M46.8 112.6h2.5v.5h-2.5z" fill-rule="evenodd"/>
<path d="M49.3 106h2.6v.5h-2.6z" fill-rule="evenodd"/>
<path d="M52.5 100.4h.8v.6h-.8z" fill-rule="evenodd"/>
<path d="M197.6 108.7h.5v.5h-.5z" fill-rule="evenodd"/>
<path d="M197.6 106.1h.5v.5h-.5z" fill-rule="evenodd"/>
<path d="M197.6 111.2h.5v.5h-.5z" fill-rule="evenodd"/>
<path d="M203.9 106.2h.6v.8h-.6z" fill-rule="evenodd"/>
<path d="M203.9 113.4h.6v.8h-.6z" fill-rule="evenodd"/>
<path d="M210.3 116.2h.9v.6h-.9z" fill-rule="evenodd"/>
<path d="M217.6 116.2h.8v.6h-.8z" fill-rule="evenodd"/>
<path d="M219.2 111.2h.8v.6h-.8z" fill-rule="evenodd"/>
<path d="M226.4 111.2h.9v.6h-.9z" fill-rule="evenodd"/>
<path d="M231.8 107.4h.6v.9h-.6z" fill-rule="evenodd"/>
<path d="M231.8 114.6h.6v.9h-.6z" fill-rule="evenodd"/>
<path d="M236.9 111.2h.5v.5h-.5z" fill-rule="evenodd"/>
<path d="M236.9 108.7h.5v.5h-.5z" fill-rule="evenodd"/>
<path d="M236.9 113.7h.5v.6h-.5z" fill-rule="evenodd"/>
<path d="M52.9 135.9a.59 .59 0 0 1 1 0 .59 .59 0 0 1-.3 .9 .59 .59 0 0 1-.8-.6h.2a.44 .44 0 0 1 .6-.3 .44 .44 0 0 1 .2 .7 .44 .44 0 0 1-.8-.2v-.2h-.2z" fill-rule="evenodd"/>
<path d="M182.4 130.2h.5v.5h-.5z" fill-rule="evenodd"/>
<path d="M182.4 132.8h.5v.5h-.5z" fill-rule="evenodd"/>
<path d="M182.4 135.3h.5v.5h-.5z" fill-rule="evenodd"/>
<path d="M182.4 127.7h.5v.5h-.5z" fill-rule="evenodd"/>
<path d="M200.4 132.8h.6v.5h-.6z" fill-rule="evenodd"/>
<path d="M200.4 130.2h.6v.5h-.6z" fill-rule="evenodd"/>
<path d="M200.4 127.7h.6v.5h-.6z" fill-rule="evenodd"/>
<path d="M200.4 135.3h.6v.5h-.6z" fill-rule="evenodd"/>
<path d="M204.2 134.1h.6v.8h-.6z" fill-rule="evenodd"/>
<path d="M208 138.7h.6v.9h-.6z" fill-rule="evenodd"/>
<path d="M208 131.5h.6v.9h-.6z" fill-rule="evenodd"/>
<path d="M211.5 135.3h.5v.5h-.5z" fill-rule="evenodd"/>
<path d="M211.5 132.8h.5v.5h-.5z" fill-rule="evenodd"/>
<path d="M211.5 130.2h.5v.5h-.5z" fill-rule="evenodd"/>
<path d="M211.5 127.7h.5v.5h-.5z" fill-rule="evenodd"/>
<path d="M211.5 125.1h.5v.5h-.5z" fill-rule="evenodd"/>
<path d="M211.5 137.8h.5v.5h-.5z" fill-rule="evenodd"/>
<path d="M231.2 132.8h.5v.5h-.5z" fill-rule="evenodd"/>
<path d="M231.2 130.2h.5v.5h-.5z" fill-rule="evenodd"/>
<path d="M231.2 127.7h.5v.5h-.5z" fill-rule="evenodd"/>
<path d="M231.2 125.1h.5v.5h-.5z" fill-rule="evenodd"/>
<path d="M231.2 135.3h.5v.5h-.5z" fill-rule="evenodd"/>
<path d="M52.9 140.9a.59 .59 0 0 1 1 0 .59 .59 0 0 1-.3 .9 .59 .59 0 0 1-.8-.6h.2a.44 .44 0 0 1 .6-.4 .44 .44 0 0 1 .2 .7 .44 .44 0 0 1-.8-.1v-.2h-.2z" fill-rule="evenodd"/>
<path d="M189 141.8h1.8v1.5h-1.8z" fill-rule="evenodd"/>
<path d="M189 144.3h1.8v1.5h-1.8z" fill-rule="evenodd"/>
<path d="M204.2 141.3h.6v.8h-.6z" fill-rule="evenodd"/>
<circle cx="195.2" cy="86.1" r=".25"/>
</g>
<g fill="none" stroke="#000" stroke-width=".64">
<path d="M69 76.5v1.1M72.8 69.6v1M72.8 78.7v1M77.9 69.6v1M77.9 78.7v1M84.9 69.6v1M84.9 78.7v1M90 69.6v1M90 78.7v1M227 75.9v1M44.2 96.2h1.1M53.4 96.2h1"/>
<path d="M69 85.7v1M81.1 84.8h1M86.1 98.1h1.1M90.2 84.8h1M95.3 98.1h1M198.5 96.9l-1.3 1.2M227 85v1.1M230.2 96.9l-1.3 1.2M44.2 100.7h1.1M53.4 100.7h1M204.2 105.1v1M204.2 114.3v1"/>
<path d="M209.3 116.5h1M218.1 111.5h1.1M218.4 116.5h1M227.3 111.5h1M232.1 106.4v1M232.1 115.5v1M204.5 133v1M208.3 130.5v1M208.3 139.6v1M204.5 142.2v1"/>
</g>
<g fill="none" stroke="#000" stroke-width=".25">
<path d="M45.8 57.8l-1.7 2M50.8 57.7l-1.9 2.1M55.9 57.7l-2 2.1M70.1 59.7l-2 2M75 59.7l-2 2M84 59.7l-2 2M89 59.7l-2 2M180.1 56.3h10.1v6.3h-10.1zM49 70.9l1 1M180.1 60.7h10.1M204.6 62.9l-2 2M209.6 62.9l-1.9 2"/>
<path d="M225.5 62.9l-2 2M230.6 62.9l-1.9 2M49.3 81.6v-2.5h1.3v2.5M60.7 107h1.3M61.4 106.4v1.3M61.4 119.1v1.3M100.1 107h1.2M100.7 106.4v1.3M100.7 119.1v1.3M48.9 135.3l2 1.9M79.5 136.8h15.2v6.4h-15.2zM49 140.2l2 2"/>
<path d="M79.5 141.3h15.2"/>
</g>
<path d="M68.7 89.5l-1 1M83.4 89.5l-1.1 1" fill="none" stroke="#000" stroke-width=".34"/>
<path d="M201.7 71.5h1M210.8 71.5h1M222 69.6v1M222 78.7v1M42.3 91.1h1M51.5 91.1h1" fill="none" stroke="#000" stroke-width=".76"/>
<circle cx="40.4" cy="152.1" r="1.48" fill="#fff"/>
<g fill="none" stroke="#000" stroke-width=".18">
<circle cx="40.4" cy="53.1" r="1.48"/>
<circle cx="40.4" cy="152.1" r="1.48"/>
</g>
<circle cx="40.4" cy="53.1" r="1.48" fill="#fff"/>
<g fill="none" stroke="#000" stroke-width=".18">
<circle cx="40.4" cy="53.1" r="1.48"/>
<circle cx="256.2" cy="152.1" r="1.48"/>
</g>
<circle cx="256.2" cy="152.1" r="1.48" fill="#fff"/>
<g fill="none" stroke="#000" stroke-width=".18">
<circle cx="256.2" cy="53.1" r="1.48"/>
<circle cx="256.2" cy="152.1" r="1.48"/>
</g>
<circle cx="256.2" cy="53.1" r="1.48" fill="#fff"/>
<g fill="none" stroke="#000" stroke-width=".18">
<circle cx="256.2" cy="53.1" r="1.48"/>
<circle cx="66.6" cy="105.8" r="1.48"/>
</g>
<circle cx="66.6" cy="105.8" r="1.48" fill="#fff"/>
<g fill="none" stroke="#000" stroke-width=".18">
<circle cx="66.6" cy="105.8" r="1.48"/>
<circle cx="96.3" cy="121" r="1.48"/>
</g>
<circle cx="96.3" cy="121" r="1.48" fill="#fff"/>
<circle cx="96.3" cy="121" r="1.48" fill="none" stroke="#000" stroke-width=".18"/>
<text font-size="3.6" x="2.8" y="206.1">14/07/2023 13:51 D:\OneDrive - Institut Teknologi Sepuluh Nopember\Tugas Akhir\Simulasi Faris\Schematic PCB\Modul PCB.brd</text>
<text font-size="2.7" x="129.3" y="82.5">STM32F4 DISCOVERY</text>
<g font-size="2.5">
<text x="55.2" y="65.5">K1</text>
<text x="52.8" y="68.2">G5L</text>
<text x="240.2" y="82" transform="rotate(-90 240.2 82)">IRFP250</text>
<text x="240.2" y="87.8" transform="rotate(-90 240.2 87.8)">Q5</text>
<text x="62.3" y="114.6" transform="rotate(-90 62.3 114.6)">IN</text>
<text x="101.6" y="116" transform="rotate(-90 101.6 116)">OUT</text>
</g>
<g font-size="1.8">
<text x="50" y="56.4">POMPA</text>
<text x="86.7" y="58.3">AI1</text>
<text x="45.8" y="61.9">3</text>
<text x="50.8" y="61.9">2</text>
<text x="55.9" y="61.9">1</text>
<text x="70.1" y="63.9">2</text>
<text x="75.1" y="63.9">1</text>
<text x="84.1" y="63.9">2</text>
<text x="89.1" y="63.9">1</text>
<text x="201.7" y="62">1</text>
<text x="206.8" y="62">2</text>
<text x="222.6" y="62">1</text>
<text x="227.8" y="62">2</text>
<text x="201" y="67.6">DRAIN_VALVE</text>
<text x="204.7" y="69.8">D2</text>
<text x="223.2" y="67.6">FC_VALVE</text>
<text x="73.4" y="76.6" transform="rotate(-90 73.4 76.6)">220R</text>
<text x="75.6" y="74.8" transform="rotate(-90 75.6 74.8)">R14</text>
<text x="78.5" y="74.3" transform="rotate(-90 78.5 74.3)">1k</text>
<text x="80.7" y="74.8" transform="rotate(-90 80.7 74.8)">R17</text>
<text x="85.5" y="74.3" transform="rotate(-90 85.5 74.3)">1k</text>
<text x="87.7" y="74.8" transform="rotate(-90 87.7 74.8)">R19</text>
<text x="90.6" y="76.6" transform="rotate(-90 90.6 76.6)">220R</text>
<text x="92.8" y="74.8" transform="rotate(-90 92.8 74.8)">R15</text>
<text x="204.7" y="74.3">1N4004</text>
<text x="220.3" y="76.7" transform="rotate(-90 220.3 76.7)">D1</text>
<text x="224.7" y="76.7" transform="rotate(-90 224.7 76.7)">1N4004</text>
<text x="69.6" y="81.2" transform="rotate(-90 69.6 81.2)">1k</text>
<text x="71.8" y="81.8" transform="rotate(-90 71.8 81.8)">R16</text>
<text x="83.1" y="82.8">R18</text>
<text x="227.7" y="83.3" transform="rotate(-90 227.7 83.3)">100R</text>
<text x="42.8" y="90">D3</text>
<text x="74.3" y="88.3">1k</text>
<text x="86.5" y="85.4">1k</text>
<text x="88.9" y="88.3">1k</text>
<text x="197.5" y="86.7" transform="rotate(-90 197.5 86.7)">Q4</text>
<text x="199.1" y="86.7" transform="rotate(-90 199.1 86.7)">IRF540</text>
<text x="224.8" y="89.4" transform="rotate(-90 224.8 89.4)">U1</text>
<text x="225.5" y="84" transform="rotate(-90 225.5 84)">R2</text>
<text x="40.1" y="94.8" transform="rotate(-90 40.1 94.8)">T1</text>
<text x="46.3" y="94.9">R9</text>
<text x="50" y="90.3">1N4004</text>
<text x="59.5" y="93.4">OK1</text>
<text x="67.1" y="92.5">1</text>
<text x="70.6" y="90.5">3</text>
<text x="72.9" y="95.1">R12</text>
<text x="74.9" y="92.4">3</text>
<text x="81.7" y="92.5">1</text>
<text x="85.2" y="90.5">3</text>
<text x="87.5" y="95.1">R13</text>
<text x="89.5" y="92.4">3</text>
<text x="190.2" y="95.6">TM2</text>
<text x="202.6" y="93.8" transform="rotate(-90 202.6 93.8)">LM324N</text>
<text x="234" y="95.9">TM1</text>
<text x="38.2" y="100.7" transform="rotate(-90 38.2 100.7)">BC547</text>
<text x="41.7" y="100.2" transform="rotate(-90 41.7 100.2)">1</text>
<text x="41.7" y="96.9" transform="rotate(-90 41.7 96.9)">3</text>
<text x="42.3" y="98.5" transform="rotate(-90 42.3 98.5)">2</text>
<text x="46.3" y="99.1">R10</text>
<text x="49.3" y="101.3">4k7</text>
<text x="49.7" y="96.9">1k</text>
<text x="69.2" y="101.9">POWER_BUCKCONVERTER</text>
<text x="89.3" y="98.8">220R</text>
<text x="91.8" y="96.5">R11</text>
<text x="190.4" y="97.8">5k6</text>
<text x="234.2" y="98.1">5k6</text>
<text x="47.3" y="105.9" transform="rotate(-90 47.3 105.9)">C2</text>
<text x="55.5" y="107.4" transform="rotate(-90 55.5 107.4)">10uF</text>
<text x="180.9" y="104.1">SELECTOR_GAIN10V</text>
<text x="235.5" y="106.1">SELECTOR_GAIN24V</text>
<text x="38.2" y="110.8" transform="rotate(-90 38.2 110.8)">7812TV</text>
<text x="42.3" y="113.4" transform="rotate(-90 42.3 113.4)">1</text>
<text x="42.3" y="110.8" transform="rotate(-90 42.3 110.8)">2</text>
<text x="42.3" y="108.3" transform="rotate(-90 42.3 108.3)">3</text>
<text x="68.5" y="112.4">PC817</text>
<text x="202.7" y="113.2" transform="rotate(-90 202.7 113.2)">R5</text>
<text x="204.9" y="112.4" transform="rotate(-90 204.9 112.4)">4k7</text>
<text x="220.2" y="109.9">R3</text>
<text x="221" y="112.1">1k</text>
<text x="232.8" y="113.7" transform="rotate(-90 232.8 113.7)">4k7</text>
<text x="38.2" y="115.3" transform="rotate(-90 38.2 115.3)">IC2</text>
<text x="45.9" y="118.3" transform="rotate(-90 45.9 118.3)">C1</text>
<text x="52.9" y="116.1" transform="rotate(-90 52.9 116.1)">100uF</text>
<text x="214.5" y="114.9">R6</text>
<text x="214.8" y="117.2">1k</text>
<text x="230.6" y="114.5" transform="rotate(-90 230.6 114.5)">R4</text>
<text x="178.4" y="125.8">ISOLATOR_STM32 ISOLATOR_DAC</text>
<text x="210.5" y="122.6">DAC_DRAINVALVE_0X60</text>
<text x="233.6" y="122.3">DAC_FCVALVE_0X61</text>
<text x="69" y="126">DC-DC-STEP-DOWN-LM2596</text>
<text x="53.1" y="135.2" transform="rotate(-90 53.1 135.2)">1</text>
<text x="207.3" y="137.3" transform="rotate(-90 207.3 137.3)">R7</text>
<text x="209" y="136.1" transform="rotate(-90 209 136.1)">4k6</text>
<text x="211.1" y="134.7" transform="rotate(-90 211.1 134.7)">R8</text>
<text x="47.5" y="138" transform="rotate(-90 47.5 138)">24V</text>
<text x="53.1" y="140.1" transform="rotate(-90 53.1 140.1)">2</text>
<text x="197.6" y="142.7" transform="rotate(-90 197.6 142.7)">S2</text>
<text x="205.1" y="138.7" transform="rotate(-90 205.1 138.7)">4k6</text>
</g>
<g font-size="1.4">
<text x="182.1" y="54.4">USB-TTL</text>
<text x="181.9" y="62.4">22-23-2041</text>
<text x="196.3" y="95.8">3</text>
<text x="198.6" y="95.8">1</text>
<text x="228" y="95.8">3</text>
<text x="230.3" y="95.8">1</text>
<text x="87" y="135.9">MICRO_SD</text>
<text x="188.4" y="143" transform="rotate(-90 188.4 143)">1</text>
<text x="194.3" y="143.3" transform="rotate(-90 194.3 143.3)">ON</text>
<text x="188.4" y="145.5" transform="rotate(-90 188.4 145.5)">2</text>
</g>
</svg>
